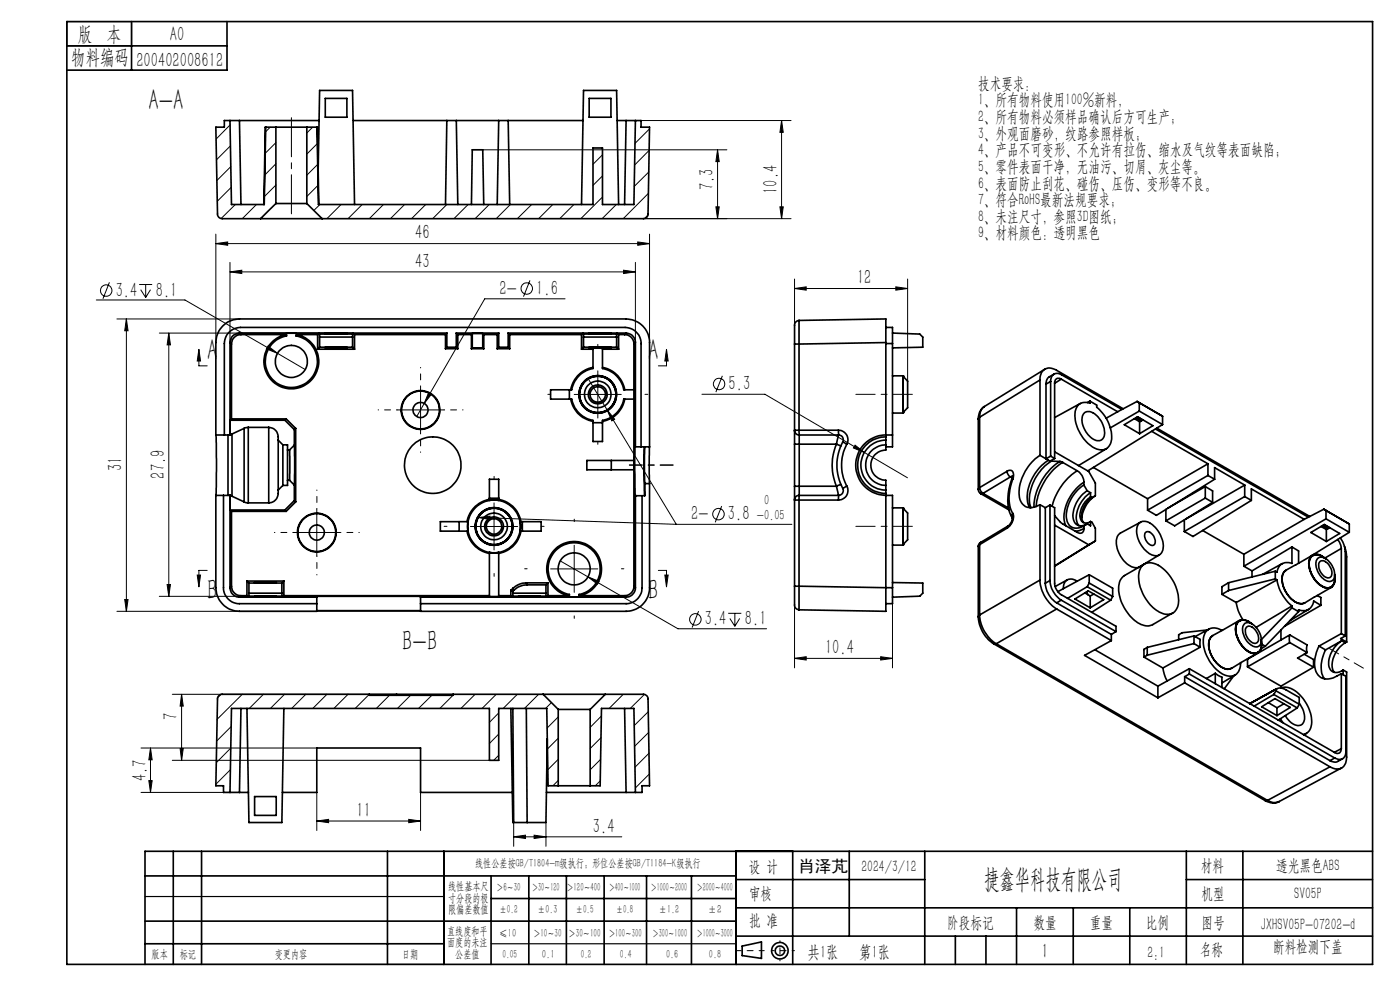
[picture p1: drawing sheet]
<svg xmlns="http://www.w3.org/2000/svg" width="297mm" height="210mm" viewBox="0 0 297 210" stroke-linecap="round" stroke-linejoin="round" font-family="sans-serif">
<g fill="none" stroke="#000" stroke-width=".21">
<path d="M48.8 26.5l-2.9 3M48.9 30.9l-3 3M49 35.3l-3 3M49 39.7l-2.9 3M57.3 27l-1 1M58.5 30.3l-2.2 2.2M58.5 34.7l-2.3 2.4M58.5 39.3l-2.4 2.4M66.3 27l-1.2 1.2M67.3 30.5l-2.2 2.2M67.4 34.9l-2.3 2.3M67.5 39.3l-2.4 2.4"/>
<path d="M102.4 31.8h51.8M127.8 32.8l-2 2M127.8 37.3l-2 2M132.8 25.6h35M135 25.6l-.2 .3M137.7 36.5l-3.2 3M137.7 31.9l-3 3.1M137.8 27.3l-3.1 3.1M152.2 31.8v14.6M152.2 31.8l.4 2.5h-.7zM165.8 25.6v20.8M165.8 25.6l.4 2.5h-.7z"/>
<path d="M23.2 59.9l-1.4 3.5M45.8 51.7l2.5-.4v.7zM45.8 49.7v23M45.8 51.7h92M48.8 57.7l2.5-.4v.7zM48.8 55.7v17M48.8 57.7h86M49.9 43.4l-3 2.9M54.4 43.4l-3 3M67.9 43.4l-1.3 1.3M72.4 43.4l-3 3M76.8 43.4l-3 3"/>
<path d="M81.4 43.4l-3 3M85.8 43.4l-3 3M90.3 43.4l-3 3M94.8 43.4l-3 3M99.3 43.4l-3 3M103.8 43.4l-3 3M108.3 43.4l-3 3M112.4 59.5l-1.3 3.4M112.8 43.4l-3.1 3M117.3 43.4l-3 3M121.7 43.4l-3 3M127.8 41.8l-4.6 4.6"/>
<path d="M130.7 43.4l-3 3M132.3 57.3l2.5 .4-2.5 .3zM134.8 55.7v17M135.3 51.3l2.5 .4-2.5 .3zM136.5 46.4h31.3M137.4 45.6l-.7 .7M137.5 41l-5.3 5.4M137.8 49.7v23M151.9 43.9h.7l-.4 2.5zM165.5 43.9h.7l-.4 2.5zM168.6 59.2v13.8M192.5 59.2v21.6"/>
<path d="M20.4 63.6h18.8l19.7 11.4M24.8 67.7h26M26.8 67.7l.4 2.5h-.7zM26.8 67.7v62M29.5 60.4h2.8M29.8 61.4l1.1 1.7M30.9 60.4v2.7M31.9 61.4l-1 1.7M33.8 70.7h41.1M35.8 70.7l.4 2.5h-.7zM35.8 70.7v55.8M42.2 74.1l.3 2.5h-.7z"/>
<path d="M42.2 74.1v3.5h1.8M56.9 73.4l2 1.6-2.4-1zM58.9 75l5.8 3.4M119.9 63.4h-17.1l-12.8 22.2M126.8 78.7v10M141.4 74.1l.3 2.5h-.7zM141.4 74.1v3.5h-1.7M153.2 79.7l-1.3 3.5M168.6 61.2l2.4-.4v.8zM168.6 61.2h23.9M190 60.8l2.5 .4-2.5 .4zM84.2 87h10"/>
<path d="M89.2 82v10M90 85.6l-1.6 2.8M90.9 83.2l.6 .4-1.5 2zM121.8 83.7h10M124.8 80.4l4 6.6M128.8 87l1.6 1.9-.6 .4zM128.8 87l14.7 24.2M148.9 83.6h13.4l21.1 12.4M181.4 94.4l2 1.6-2.4-1zM183.4 96l9.1 5.3M62.2 113h10M67.2 108v10"/>
<path d="M99.8 111.7h10M101.5 109.8l2.5-.3v.7zM101.5 109.8l42 1.4M104.8 106.7v10M118.9 119l5.8 3.4M121.8 115.7v10M143.5 111.2h24.5M153.1 107.3l-1.4 3.5M24.8 129.7h64.4M26.5 127.2h.7l-.4 2.5zM33.8 126.5h33.4M35.5 124h.7l-.4 2.5z"/>
<path d="M41.8 122h.7l-.3 2.5zM44 121h-1.8v3.5M116.8 120.7h10M124.7 122.4l2.4 .9-.3 .6zM124.7 122.4l19.1 11h18.8M139.7 121h1.7v3.5M141 122h.7l-.3 2.5zM148.2 129.6l-1.4 3.5M154.5 130.1h2.8M154.8 131.2l1.1 1.6M155.9 130.1v2.7M156.9 131.2l-1 1.6"/>
<path d="M168.6 139.7l2.4-.4v.7zM168.6 128.3v13.4M168.6 139.7h20.7M186.8 139.3l2.5 .4-2.5 .3zM189.3 128v13.7M29.9 158.7h37.3M31.9 158.7l.4 2.5h-.7zM31.9 158.7v9.4M36.5 147.3h47.6M38.2 158.8h.7l-.4 2.5zM38.5 147.3v14M38.5 147.3l.4 2.5h-.7z"/>
<path d="M46.9 147.3l-.8 .7M49 158.7l-3.1 3.1M49 154.1l-3 3.1M51.4 147.3l-5.4 5.3M55.9 147.3l-3 3M60.4 147.3l-3 3M64.9 147.3l-3 3M69.4 147.3l-3 3M73.8 147.3l-3 3M78.4 147.3l-3 3M82.6 147.5l-2.8 2.8M87.1 147.5l-2.8 2.8"/>
<path d="M91.6 147.5l-2.8 2.8M96.1 147.5l-2.8 2.8M96.3 147.3l-.2 .1M100.8 147.3l-3 3M105.3 147.3l-3 3M105.8 151.2l-2 2M105.8 155.7l-2 2M109.7 147.3l-2.9 3M114.3 147.3l-3 3M117 149l-1.3 1.3M118.4 152.1l-2.3 2.3M118.4 156.6l-2.2 2.2"/>
<path d="M127.5 156.5l-2.3 2.3M127.6 151.9l-2.4 2.4M132.2 147.3l-3 3M136.7 147.3l-3 3M137.5 150.9l-3 3M137.6 155.4l-3 2.9M137.7 159.8l-3 2.9M29.9 168.1h20.9M31.6 165.6h.7l-.4 2.5zM36.5 161.3h67.3M48.8 167.8l-.3 .3M48.9 163.3l-3.1 3"/>
<path d="M67.2 174.2l2.5-.4v.7zM67.2 168.1v8.1M67.2 174.2h22M86.7 173.8l2.5 .4-2.5 .3zM89.2 168.1v8.1M105.8 160.2l-1.1 1.1M109 177.5l2.5-.3v.7zM109 174.5v5M109 177.5h22.9M113.3 177.2l2.5 .3-2.5 .4zM115.8 174.5v5M118.4 161.1l-2.2 2.2"/>
<path d="M118.4 165.6l-1.1 1.1M127.4 165.6l-1.1 1.1M127.4 161.1l-2.2 2.2M137.8 164.2l-3 2.9"/>
<circle cx="22.5" cy="61.6" r="1.21"/>
<circle cx="111.7" cy="61.2" r="1.22"/>
<circle cx="152.6" cy="81.4" r="1.22"/>
<circle cx="152.4" cy="109.1" r="1.21"/>
<circle cx="147.5" cy="131.4" r="1.21"/>
</g>
<g fill="none" stroke="#000" stroke-width=".35">
<path d="M14.2 4.6h277v200h-277zM14.2 9.7h34M27.9 4.6v10.3M48.2 4.6v10.3h-34M48.8 25.6h-1.2v1.4h-1.8l.3 18.4a.96 .96 0 0 0 1 1h8.2M48.8 25.6h2M48.8 25.6l.3 17.8h7l.3-16.4M50.8 25.6h16.9M50.8 25.6l.3 17.8M56.4 27l-.4 16.4M56.4 27h2.1M58.5 27h6.6"/>
<path d="M58.5 27v16.2M65.1 27h2.1M65.1 27v16.2M67.2 27l.4 16.4M67.5 36.7l.3-17.5h7l.4 24.2M69 20.9h4.6v4h-4.6zM74.9 25.6h48.8M94.8 25.6l-.3 17.8M96.8 25.6l.3 17.8M105.8 25.6l-.3 17.8M107.8 25.6l.3 17.8M125 20.9h4.6v4h-4.6z"/>
<path d="M130.9 25.6h1.9M132.8 25.6h2M132.8 25.6l-.3 17.8M134.8 25.6h1.2v1.4h1.8l-.3 18.4a.96 .96 0 0 1-1 1h-68.2M134.8 25.6l-.3 17.8h-6.7v-12h-2v12h-58.2l-.4-16.4M55.3 46.4h13M58.5 43.2l-3.2 3.2M58.5 43.2h6.6M65.1 43.2l3.2 3.2M100 43.4l.2-11.6h2.2l.2 11.6M123.4 43.4l.4-24.2h7l.4 24.2M48.8 72.7v19.6"/>
<path d="M48.8 72.7l.3 .3M49.1 73v15.9M50.8 70.7a2.03 2.03 0 0 0-2 2M50.8 70.7h44M50.8 70.7l.3 .3M51.1 71a2.03 2.03 0 0 0-2 2M51.1 71h9.4M60.5 71a5.8 5.8 0 0 0-3.5 8.9 5.8 5.8 0 0 0 9.6 0 5.8 5.8 0 0 0-3.5-8.9M60.5 71l.3 .3M60.5 71h.1M60.8 71.3a5.5 5.5 0 0 0-3.6 8.4 5.5 5.5 0 0 0 9.2 0 5.5 5.5 0 0 0-3.6-8.4M60.8 70.7h2"/>
<path d="M60.8 70.7l-.3 .3M60.8 70.7v.6M62.8 70.7l.3 .3M62.8 70.7v.6M63.1 71l-.3 .3M63.1 71h4.3M63.1 71h.1M67.4 74.1h7.8M67.4 71v3.1M67.8 70.9h7M67.8 71.5h7M67.8 70.9v2.8"/>
<path d="M67.8 73.7h7M67.8 73.7l-.4 .4M67.8 70.9l-.1-.2-.3 .3M69 73.7h4.6M69 70.8v-.1h4.6v.1M74.8 73.7l.4 .4M74.8 71.5v2.2M74.8 70.9v.6M74.8 70.9l.1-.2 .3 .3M75.2 71v3.1M75.2 71h19.3M94.5 71v3"/>
<path d="M94.5 74h2.6M94.8 73.7h2M94.8 70.7l-.3 .3M94.8 70.7v3M94.8 73.7l-.3 .3M96.8 70.7h9M96.8 70.7l.3 .3M96.8 73.7l.3 .3M96.8 70.7v3M97.1 71h2.9M97.1 71v3M100 74h2.6"/>
<path d="M100 71v3M100.2 73.8h2.2M100.2 70.8h2.2M100.2 70.8l-.2 .2M100.2 70.8v3M100.2 73.8l-.2 .2M102.4 70.8l.2 .2M102.4 70.8v3M102.4 73.8l.2 .2M102.6 71h2.9M102.6 71v3M105.5 74h2.6"/>
<path d="M105.5 71v3M105.8 73.7h2M105.8 70.7l-.3 .3M105.8 73.7l-.3 .3M105.8 70.7v3M107.8 70.7h25M107.8 70.7l.3 .3M107.8 73.7l.3 .3M107.8 70.7v3M108.1 71h15.3M108.1 71v3M123.4 71v3.1"/>
<path d="M123.4 74.1h2.4M123.8 70.9h7M123.8 71.5h7M123.8 70.9v2.8M123.8 73.7l-.4 .4M123.8 70.9l-.1-.2-.3 .3M123.8 73.7h7M125 70.8v-.1h4.6v.1M125 73.7h4.6M125.8 78a5.8 5.8 0 0 0-4.7 4.7M127.8 78a5.8 5.8 0 0 1 4.7 4.7M127.8 74.1h3.4"/>
<path d="M130.8 70.9v2.8M130.8 70.9l.1-.2 .3 .3M130.8 73.7l.4 .4M131.2 71v3.1M131.2 71h1.3M132.5 71a1.98 1.98 0 0 1 2 2M132.8 70.7a1.98 1.98 0 0 1 2 2M132.8 70.7l-.3 .3M134.5 73v51.3M134.8 72.7v22.1M134.8 72.7l-.3 .3M168.6 73h.9"/>
<path d="M168.6 73v18.3M169.5 68l18.4-.3v5M169.5 68v5M169.5 68a1.26 1.26 0 0 0-.9 1.7v3.3M169.5 73v18.3M187.9 69.5h1.4v3.4M187.9 72.7l-18.4 .3M187.9 72.7v19.6M187.9 72.9h1.4M189.3 79.7h2.3v7.9h-2.3M189.3 72.9v21.9h-1.4M189.3 70.7l5.8 .2 .7 .6v2.2l-6.5 .1"/>
<path d="M191.6 79.8h.1M191.6 79.8v7.7M191.6 79.8l.9 1v5.7l-.9 1M221.6 78.3l-12.8 7.9M223.6 79.4l-1.4 .8-.3 1.3M45.8 92.3l.1 5.2-.1 7.6M45.8 92.3v-19.6a5.1 5.1 0 0 1 5-5h82a5 5 0 0 1 5 5v22.1M47.6 92.3v-19.4a3.5 3.5 0 0 1 3.4-3.4h81.6a3.4 3.4 0 0 1 3.4 3.4v21.9M48.4 92.3v12.8M48.8 89.1v3.2h-3M48.8 89.1h11.6M49.1 88.9l-.3 .2"/>
<path d="M49.1 88.9h11.6M49.2 92.1l-.4 .1M49.2 92.1v13.2M51.8 90.9v15.6M51.8 90.9l-2.6 1.2M52.7 90.7l-.9 .2M52.7 90.7v16M52.7 90.7h4.3M57 90.7a2.17 2.17 0 0 1 2 2.7M57 90.7v16M59 93.4v10.6M59 93.4l1 1"/>
<path d="M60 94.4v8.6M60 94.4h1v1.1M60.4 89.1l2 2M60.7 88.9l-.3 .2M60.7 88.9l2 2M61 95.5v6.4M61 95.5h.4M61.4 95.5v6.4M62.4 94.4v8.5M62.4 91.1v3.3M62.4 94.4l-1 1.1M62.7 90.9l-.3 .2"/>
<path d="M62.7 90.9v15.6M120.8 82.7v2M121.1 84.7a5.7 5.7 0 0 0 4.7 4.7M125.8 89.7h2M129.7 97.7v2M132.5 84.7a5.7 5.7 0 0 1-4.7 4.7M134.5 97.7h-10v2h10M134.5 82.7h-2.2a5.6 5.6 0 0 0-4.5-4.5v-4.3h-2v4.3a5.6 5.6 0 0 0-4.5 4.5h-4.5v2h4.5a5.6 5.6 0 0 0 4.5 4.5v4.5h2v-4.5a5.6 5.6 0 0 0 4.5-4.5h2.2M136.7 94.8l.1 10.4M136.8 94.8v7.8M137.8 94.8h-3.1l.1 10.4M137.8 94.8v7.8"/>
<path d="M168.6 91.3h.9M168.6 91.3a1.02 1.02 0 0 0 .9 1M168.6 94.2h.9M168.6 91.3v2.9M168.6 94.2v8.9M169.5 91.3v1M169.5 91.3h8.4M169.5 92.3v1.9M169.5 92.3h8.4M169.5 94.2h7.9M169.5 94.2v8.9M177.4 94.2l1 .4"/>
<path d="M177.4 94.2a11.3 11.3 0 0 0 0 8.9M177.9 91.3a2.01 2.01 0 0 1 1.7 2.9M177.9 91.3v1M177.9 92.3a.97 .97 0 0 1 .9 1.4M177.9 92.3l-.5 1.9M178.8 93.7l.8 .5M178.8 93.7a10.5 10.5 0 0 0 0 9.9M179.6 94.2a9.5 9.5 0 0 0 0 8.9M187.9 92.3a6.4 6.4 0 0 0-6.4 6.4 6.4 6.4 0 0 0 6.4 6.4M187.9 92.7a6 6 0 0 0-5.9 6 6 6 0 0 0 5.9 6M187.9 92.3v.4M187.9 93.4a5.3 5.3 0 0 0-5.3 5.3 5.3 5.3 0 0 0 5.3 5.3"/>
<path d="M187.9 94.4a4.3 4.3 0 0 0-4.2 4.3 4.3 4.3 0 0 0 4.2 4.3M187.9 92.7v2.8a3.2 3.2 0 0 0-3.2 3.2 3.2 3.2 0 0 0 3.2 3.2v2.8M187.9 92.3h1.4M191.6 87.5h.1M207.5 88.9v14.9M207.8 88.5l-.3 .4M207.8 88.5v14.9M208.8 86.2a3 3 0 0 0-1.3 2.7M208.8 86.2a2.44 2.44 0 0 0-1 2.3M213.6 100a.85 .85 0 0 1 1.1-.1 .85 .85 0 0 1 .3 1l-.2 .7M213.6 100l.1 .5 .6 .7M213.6 100l-5.8 3.4"/>
<path d="M220.6 96.6a9.8 9.8 0 0 0-4.3 9.2 2.49 2.49 0 0 0 4 1.4l.3-.1M220.6 80.6a2.15 2.15 0 0 1 1.1-2.3 2.15 2.15 0 0 1 2.5 .3l14.1 8.1M220.6 80.6v16M220.6 80.6l-12.8 7.9M220.6 96.6l1.3 .7M221.9 97.3l.5 .3M221.9 81.5v15.8M222.4 97.6a9.5 9.5 0 0 0-4.3 9.2l.4 .9M222.8 97.8h.2M222.9 80.9a1.46 1.46 0 0 1 .7-1.5 1.46 1.46 0 0 1 1.7 .1l12.7 7.3M222.9 96.8l.8 .5M222.9 80.9v15.9"/>
<path d="M222.9 96.8l-1 .5M222.9 80.9l-1 .6M223 97.8a9.9 9.9 0 0 0-4.6 9.1l.3 .8M223 97.8l1.9 .1M223.7 95.8l7.3 4.2 1.4 2.5v2.7l-.7 .4M223.7 97.3l-1 .5-.3-.2M224.9 97.9l.6 .2M224.9 97.9a12.3 12.3 0 0 0-5.6 9.7M225.1 80.4a.86 .86 0 0 0-1-.1 .86 .86 0 0 0-.4 .9v16.1M225.1 80.4l12 6.9M225.1 80.4l-1.4 .9M225.5 98.1a12.7 12.7 0 0 0-5.7 9.3"/>
<path d="M225.5 98.1l3 1.8M228.5 99.9a2.88 2.88 0 0 1 1.4 2.4M228.5 99.9a12.9 12.9 0 0 0-5.3 7.5M228.8 85.9a2.27 2.27 0 0 1 2.4-.4v-.4l1.5 .8v.5a8 8 0 0 1 3 7.4 2.26 2.26 0 0 1-3.6 1.2 8.5 8.5 0 0 1-4-7.8zM229.2 85.6l-5.5 3M230.1 87.5a2.26 2.26 0 0 1 2.8 .9 4.1 4.1 0 0 1 1.1 4.7 1.81 1.81 0 0 1-2.7-.4 4.4 4.4 0 0 1-1.5-4.9zM231.2 85.1l-.5 .3M232 99.2l11.5 6.6M234.7 95.2l-5.9 3.6M237.1 87.3l-2.4 1.4M240.7 88.8l1.1 .7M241 88.6l1.1 .7"/>
<path d="M241.2 85.2l-4.1 2.1M241.2 85.2l.5 .2M241.2 85.2l5.4 3.1M241.3 88.4l1.1 .7M241.3 88.4l3.3 1.9-2.8 1.7M241.3 88.4l-2.8 1.7 3.3 1.9M241.7 87.2l-6.2 3.6M241.7 85.4v1.8M241.7 87.2l4.9 2.9M241.7 85.4l4.9 2.9M241.8 89.5v2.5M242.5 89.1l-.7 .4"/>
<path d="M244.3 91.5l12 6.9M245.1 91l32.5 18.7M245.4 90.8l32.5 18.8M246.6 90.1l-15.8 9.8M246.6 88.3v1.8M256.3 98.4v2.5M256.3 98.4l-12.8 7.4M45.8 105.1h3v3.1M47.4 105.1v19.6a3.4 3.4 0 0 0 3.4 3.3h16.4M48.8 105.1v19.6M48.8 105.1l.4 .2M48.8 108.2l.3 .3"/>
<path d="M48.8 108.2h11.6M49.1 108.5v15.8M49.1 108.5h11.6M49.2 105.3l2.6 1.2M51.8 106.5l.9 .2M52.7 106.7h4.3M59 104a2.17 2.17 0 0 1-2 2.7M60 103l-1 1M60.4 108.2l.3 .3M61 101.9v1.1h-1M61 101.9h.4M61.4 101.9l1 1"/>
<path d="M62.4 106.2l.3 .3M62.4 102.9v3.3M62.4 106.2l-2 2M62.7 106.5l-2 2M93.4 110.7h5.9v2h-5.9zM97.4 110.7v2M99.1 112.7a5.8 5.8 0 0 0 4.7 4.7M103.8 117.2h2v9.3h-2zM103.8 105.9a5.7 5.7 0 0 0-4.7 4.8M103.8 101.7h2v4.4h-2zM103.8 105.7h2M105.8 105.9a5.7 5.7 0 0 1 4.7 4.8"/>
<path d="M110.3 110.7h4.5v2h-4.5zM110.5 112.7a5.8 5.8 0 0 1-4.7 4.7M110.8 110.7v2M134.8 105.2h.1M134.8 105.2v19.5M134.8 105.2h2M136.2 105.2v19.5a3.4 3.4 0 0 1-3.4 3.3h-43.6M136.8 102.6h.1M136.8 102.6v2.6M136.8 102.6h1M137.8 102.6v22.1a5 5 0 0 1-5 5h-43.6v-3.2h-22v3.2h-16.4a5.1 5.1 0 0 1-5-5v-19.6M168.6 106.1h.9"/>
<path d="M168.6 103.1h.9M168.6 103.1v3M168.6 106.1v18.2M169.5 106.1v18.2M169.5 106.1h8.4M169.5 105.1v1M169.5 105.1a.96 .96 0 0 0-.9 1M169.5 103.1v2M169.5 105.1h8.4M169.5 103.1h7.9M177.4 103.1l.5 2M177.9 105.1v1"/>
<path d="M178.4 102.8l-1 .3M178.8 103.6a1.04 1.04 0 0 1-.9 1.5M179.6 103.1a2 2 0 0 1-1.7 3M179.6 103.1l-.8 .5M187.9 104.7v.4M187.9 105.1h1.4v19.6M187.9 105.1v19.6M189.3 107.7h2.3v7.9h-2.3M191.6 115.5h.1M191.6 107.8h.1M191.6 107.8v7.7M191.6 107.8l.9 1v5.7l-.9 1"/>
<path d="M207.5 103.8l.2 .5 .3 .4M207.5 115.9v14.9M207.8 103.4a1.6 1.6 0 0 0 .7 1.3M207.8 115.5l-.3 .4M207.8 103.4l-.3 .4M207.8 115.5v14.9M208 115.1l-.4 .4-.1 .4M208 115.1l-.2 .4M208 104.7l6 3.5M208.5 104.7h-.5M208.5 104.7l5.5 3.1M213.6 112l-5.8 3.5"/>
<path d="M213.9 111.6l-.3 .4M213.9 111.6l-5.9 3.5M214.3 101.2l-5.8 3.5M214.3 101.2l.4 .2M214.6 101.7a9.5 9.5 0 0 0 .1 8.1M214.7 109.8a2.1 2.1 0 0 1-.8 1.8M214.7 101l-.1 .7M214.7 101.1l-.4 .1M214.8 108.9a2.69 2.69 0 0 1-1.2 3.1M214.8 101.6a8.9 8.9 0 0 0 0 7.3M214.8 108.9l-.2 .5 .1 .4M214.8 101.6l-.2 .1"/>
<path d="M220.6 107.1l1.2 .6M220.6 107.1v15.9M221.8 107.7v16M222.7 107.1l1 .6v16a3.1 3.1 0 0 0 1.4 2.4l11.6 6.7v1.2M222.7 107.1v16M222.7 107.1l-.9 .6M223.7 109.4l1.4 1.5 3.4 2a.85 .85 0 0 0 1 .1 .85 .85 0 0 0 .4-.9M223.7 111.4l7.3 4.2M229.9 102.9a7.9 7.9 0 0 0-3.6 7.3 2.19 2.19 0 0 0 3.6 1.3M229.9 102.3a9 9 0 0 0-4.1 8.3l.3 .9M229.9 112.1l-.9 .5-.9 .1M229.9 102.3v.6"/>
<path d="M229.9 111.5v.6M229.9 102.9l.7 1.2M230.6 104.1a6.3 6.3 0 0 0-2.8 6.3 1.74 1.74 0 0 0 2.8 .7M230.6 111.1l-.7 .4M230.6 104.1l.8 .4M231 115.6l-7.3 4.4M231.4 104.5a6.2 6.2 0 0 0-2.9 6.3l.4 .7M231.4 105.4a4.5 4.5 0 0 0-2.1 4.8 1.29 1.29 0 0 0 2.1 .4M231.4 104.5v.9M231.4 110.6v.9l-.8-.4M231.4 110.6l.3 .2 .7 1.3v2.7M231.4 105.4l.3 .2"/>
<path d="M231.7 105.6a4.7 4.7 0 0 0-2.1 4.8l.3 .4M232.3 105.2a6.5 6.5 0 0 0-2.8 4.7M232.4 114.8l-1.4 .8M232.4 114.8l-8.7 5.3M241.6 111a2.13 2.13 0 0 1 2.9 .3 6.1 6.1 0 0 1 2.2 5.4 1.63 1.63 0 0 1-2.6 .9 5.6 5.6 0 0 1-2.7-6.2zM242 110.8l-4.3 2.3a2.97 2.97 0 0 0-.6 3.6 5.3 5.3 0 0 0 3.8 3.7l.9-.2 4.2-2.5M242.8 119.7l-4.3 2.4a3.6 3.6 0 0 0-1 4.1 9.1 9.1 0 0 0 4.9 6.4 2.35 2.35 0 0 0 2.1-.1l4.3-2.5M243.1 112.9a1.56 1.56 0 0 1 1.9 1.5 .81 .81 0 0 1-.1 1.2 .81 .81 0 0 1-1.2-.3 1.98 1.98 0 0 1-.6-2.4zM243.5 105.8v2.4M247.3 108v2.5M251.2 110.3v2.4M255.1 112.5l8.8 5.1"/>
<path d="M255.7 103.2l1.5 .9v2.5M255.7 103.2l-8 4.6M255.7 103.2v2.4M255.7 105.6l-8.4 4.9M255.7 105.6l1.5 1M256.3 100.9l1.4 .8M256.3 100.9l-12.8 7.3M257.2 106.6l-8 4.9-1.9-1M257.7 101.7l-12.4 7.6-1.8-1.1M257.7 101.7v-2.5l6.4 3.7M263.9 117.6v2.5M264.1 105.3l1.4 .8"/>
<path d="M264.1 102.9v2.4M264.1 102.9l-12.5 7.2M264.1 105.3l-12.9 7.4M265.5 106.1l-12.4 7.7-1.9-1.1M265.5 106.1v-2.4l11.2 6.5M272 119.5l-4.1 2.3M274.1 116v3.5a2.2 2.2 0 0 0-3.2 1.9l-.4-.2M274.1 116l1.4 .9v2.6M274.1 116l-8.5 5.1M276.7 110.2l-12.8 7.4M278.1 113l2.9-1.7 3.2 1.9-2.8 1.7zM278.5 117.7l-5.7 3.3a3.1 3.1 0 0 0-.4 3.8 5 5 0 0 0 3.6 3.3l.6-.1 5.8-3.4"/>
<path d="M278.5 117.8h.1M279.5 118.5a1.8 1.8 0 0 1 2.5 .7 3.2 3.2 0 0 1 .8 3.9 1.68 1.68 0 0 1-2.3-.6 3.7 3.7 0 0 1-1.1-3.9zM280 119.2a1.45 1.45 0 0 1 2 .8 1.76 1.76 0 0 1 .1 2.5 2.2 2.2 0 0 1-2.3-2.1v-.7zM280.2 111.7l1.2 .6M280.5 118a1.73 1.73 0 0 0-2.2 0 1.73 1.73 0 0 0-.6 2 5.3 5.3 0 0 0 3.9 4.7 1.65 1.65 0 0 0 1.6-1.9M280.6 111.5l1.1 .6M280.8 108l-4.1 2.2M280.8 108l.5 .3M280.8 108l5.4 3.2M280.9 111.3l1.1 .7M281.1 118.5a2.13 2.13 0 0 0-3-.5 4.4 4.4 0 0 0 .8 5 3.1 3.1 0 0 0 3.5 1.6 2.45 2.45 0 0 0 .7-2.7M281.2 118.5l-.7-.4a1.72 1.72 0 0 0-2.1-.2 1.72 1.72 0 0 0-.7 1.9 5.5 5.5 0 0 0 3.8 4.9 1.66 1.66 0 0 0 1.7-2.1l-.1-.8"/>
<path d="M281.3 110.1l4.9 2.8M281.3 110.1l-17.4 10M281.3 108.3v1.8M281.3 108.3l4.9 2.9M281.4 112.3v2.6M282.1 111.9l-.7 .4M283.8 114.4l.4 .7 .4 1.2M284.3 114.1a5.5 5.5 0 0 1 1.1 2.9v17.9M284.6 116.3v18.1M284.6 116.3l-3.5 2.1M285.2 115.9l.5 2.2v18.1M286.2 112.9l-8.2 5.1"/>
<path d="M286.2 111.2v1.7M48.8 124.7a2.03 2.03 0 0 0 2 2M49.1 124.3a2.03 2.03 0 0 0 2 2.1M49.1 124.3l-.3 .4M50.8 126.7h16.4M51.1 126.4h1.3M51.1 126.4l-.3 .3M52.4 126.4l.3 .3 .1-.2M52.4 123.3v3.1M52.4 123.3l.4 .4M52.4 123.3h7.8M52.8 123.7v2.8"/>
<path d="M52.8 126.5h7M52.8 125.8h7M52.8 123.7h7M54 123.6h4.6zM54 126.6v-.1h4.6v.1M59.8 125.8v.7M59.8 123.7v2.1M60.2 123.3l-.4 .4M60.2 123.3v3.1M60.2 126.4l-.3 .3-.1-.2M60.2 126.4h43.6M67.2 129.5h22"/>
<path d="M89.2 126.7h43.6M105.8 126.4h2.6M108.4 126.4l.3 .3 .1-.2M108.4 125.2v1.2M108.4 125.2l.4 .2M108.8 124.8l.2 .4M108.8 126.5h7M108.8 125.8h7M108.8 125.4v1.1M108.8 124.8l-.4 .4M109 125.2l-.2 .2M110 126.6v-.1h4.6v.1"/>
<path d="M111.7 123.6a4.2 4.2 0 0 0-2.9 1.2M111.7 123.6l.1 .5M111.7 123.6h4.5M111.8 124.1a4.2 4.2 0 0 0-2.8 1.1M111.8 124.1h4M115.8 124.1v2.4M116.2 123.6l-.4 .5M116.2 123.6v2.8M116.2 126.4l-.3 .3-.1-.2M116.2 126.4h4.3M120.5 126.3a5.8 5.8 0 0 1-3.5-8.9 5.8 5.8 0 0 1 9.6 0 5.8 5.8 0 0 1-3.5 8.9M120.5 126.3v.1"/>
<path d="M120.8 126.1a5.5 5.5 0 0 1-3.6-8.5 5.5 5.5 0 0 1 9.2 0 5.5 5.5 0 0 1-3.6 8.5M120.8 126.1l-.3 .2M120.8 126.1v.5l-.3-.2M122.8 126.1l.3 .2M122.8 126.1v.5l.3-.2M123.1 126.4h9.4M123.1 126.3v.1M132.5 126.4l.3 .3M134.5 124.3a1.97 1.97 0 0 1-2 2.1M134.5 124.3l.3 .4M134.8 124.7a2.04 2.04 0 0 1-2 2M168.6 124.3h.9"/>
<path d="M168.6 124.3v3.7a1.08 1.08 0 0 0 .9 1.4M169.5 124.3v5.1M169.5 124.3l18.4 .4M187.9 124.7v5l-18.4-.3M187.9 124.7h1.4M189.3 124.7v3.3h-1.4M189.3 123.6l6.5 .1v2.1l-.7 .7-5.8 .2M207.5 130.8a7.2 7.2 0 0 0 3.4 5.8M207.8 130.4a7.6 7.6 0 0 0 3.5 6.2M207.8 130.4l-.3 .4M210.9 136.6l57.5 33.2M211.3 136.6h-.4"/>
<path d="M211.3 136.6l57.6 33.2M220.6 123a7.8 7.8 0 0 0 3.6 6.2M220.6 123l-12.8 7.4M221.8 123.7a5.4 5.4 0 0 0 2.4 4.2M222.7 123.1a5.4 5.4 0 0 0 2.4 4.2M222.7 123.1l-.9 .6M224.2 127.9l11.6 6.7M224.2 129.2l11.6 6.7M224.2 129.2l-12.9 7.4M225.1 127.3l11.6 6.7M225.1 127.3l-.9 .6M226.4 123l-2.6 1.4"/>
<path d="M228 127.1l2.9-1.8 3.2 1.9-2.8 1.7zM228.5 123.3a1.72 1.72 0 0 0-2.9 .9v.7M230.2 125.8l1.1 .6M230.5 125.5l.3 .7M230.6 124.5l-4.1 2.4M230.6 124.5l5 2.8M231.1 121.9l-6.7 3.6M231.1 121.9v1.8M231.1 123.7l-.5 .8M231.1 123.7l4.9 2.8M231.1 121.9l4.9 2.9v1.7M231.3 126.4v2.5"/>
<path d="M232.1 126l-.8 .4M232.3 137.8l13.3 7.7M235.6 127.3l-4 2.6M235.8 134.6v1.3M235.8 135.9l-5.7 3.1 15.5 9M236 126.5l-.4 .8M236.7 134l-.9 .6M242.3 120a3 3 0 0 1 4.2 .4 8.9 8.9 0 0 1 3.4 8.1 2.46 2.46 0 0 1-3.9 1.3 8.8 8.8 0 0 1-4.3-8.7zM242.7 139.4l4 2.3M243.4 137.3l-.7 .5v1.6M243.4 137.3v1.7M243.4 139l-.7 .4"/>
<path d="M253.3 134.9l1.3 .7v1.7M253.3 134.9l-9.9 2.4M253.3 134.9v1.6M253.3 136.5l-9.9 2.5M253.3 136.5l1.3 .8M254.6 137.3l-7.9 4.4M256.2 133.6l-5.4 .6-.8 .4v1.1M256.5 133.4l-3 1.6M257.2 134.9a2.76 2.76 0 0 0-.6 3.2 5.3 5.3 0 0 0 3.7 3.8l.9-.2M259.2 133.7a2.42 2.42 0 0 0-2.8-.2 2.42 2.42 0 0 0-1.1 2.5 8.3 8.3 0 0 0 4.9 7.3 2.23 2.23 0 0 0 3-2.3v-.4M259.2 126.1l3.1 1.7M260.6 123.6l-1.4 .9v1.6"/>
<path d="M260.6 123.6v1.7M260.6 125.3l-1.4 .8M262.3 127.8a8.3 8.3 0 0 0 1.4 3.6M262.9 131.6l-5.7 3.2a3.1 3.1 0 0 0-.4 3.9 4.7 4.7 0 0 0 3.9 3.2l.6-.1 5.6-3.3M263 131.7h.1M263 131.7a2.42 2.42 0 0 0-.7 2.9 5.4 5.4 0 0 0 3.5 4l1-.2M263.9 120.1l1.7 1M264 132.4a1.82 1.82 0 0 1 2.5 .7 3.2 3.2 0 0 1 .7 3.8 1.84 1.84 0 0 1-2.5-.7 3.3 3.3 0 0 1-.7-3.8zM264.4 133.1a1.46 1.46 0 0 1 2.1 .8 1.76 1.76 0 0 1 .1 2.5 2.01 2.01 0 0 1-2.2-1.6 1.88 1.88 0 0 1 0-1.7zM265.6 132.3a2.04 2.04 0 0 0-3.2-.2 5.1 5.1 0 0 0 1.9 5.8 1.98 1.98 0 0 0 3 .1 3.1 3.1 0 0 0 .3-2.2M265.6 121.1v1.3M265.7 132.4l-.7-.4a1.72 1.72 0 0 0-2.1-.2 1.72 1.72 0 0 0-.8 1.9 5.7 5.7 0 0 0 3.6 4.8 1.65 1.65 0 0 0 1.9-2v-.8"/>
<path d="M266.8 138.4h.1M267.7 136.7l.7 .4M268.4 137.1l-.9 .5M270.5 122.8l.4 .2M270.5 121.2v1.6M270.5 121.2l-9.9 2.4M270.5 122.8l-9.9 2.5M270.9 123a9.4 9.4 0 0 0 3.2 5.5M270.9 123l-8.6 4.8M271.7 133.7v2M272.8 121a2.87 2.87 0 0 0-.5 3.5 4.7 4.7 0 0 0 4 3.5l.5-.2M273.6 134.7v1.6"/>
<path d="M273.6 134.7l3.7 2.1v1.6M273.6 134.7l-8.9 5.1v1.7M273.6 136.3l-8.9 5.2M273.6 136.3l3.7 2.1M274.1 128.5v.4M274.1 128.9l1.4 .8M274.1 128.5l-7.6 4.6M274.1 128.9l-6.5 6.8M275.5 129.7l-7.1 7.4M276.7 138.8l2 1.1v1.6M277.3 138.4l-2 1.2 3.4 1.9M277.6 129.2l-4 2.5"/>
<path d="M279.4 126.3l.8 .4v1.7M279.8 137a6.4 6.4 0 0 0-.3 6 2.86 2.86 0 0 0 4.1 .4l1-.5M279.8 137l1.4 .9M280.2 128.4l-1.5-.9a2.22 2.22 0 0 1-3.2 1.9v.3M280.2 128.4l-7.7 4.4M281.2 137.9a6.4 6.4 0 0 0-.4 5.9l.2 .2M282.4 124.5h.1M284.6 134.4l.8 .5M284.6 134.4l-4.8 2.6M284.7 135.9a5.4 5.4 0 0 0-2.6 5.9 1.76 1.76 0 0 0 2.8 .3M284.7 135.9l-3.5 2M284.7 135.9l.7 .4"/>
<path d="M285.4 136.3a5.5 5.5 0 0 0-2.6 5.9l.3 .4M285.4 134.9l-1 .6 1.3 .7M285.7 136.2l-.3 .1M51.1 150.3l-.3 17.8M52.4 150.3l.4 24.2h7l.4-24.2M78.4 147.3v.2h17.7v-.2M84.1 147.3v.2M108.4 150.3l.4 24.2h.2M108.8 150.3l.2 24.2M111.7 150.3l.1 24.2M115.2 147.3h-68.1a.96 .96 0 0 0-1 1l-.3 18.4h1.6v1.4h1.4M115.2 147.3h13.2"/>
<path d="M115.2 147.3l3.2 3.2M116.1 156.7l-.3 17.8h-4M118.4 150.5h6.8M118.4 150.5v16.2M125.2 150.5v16.2M128.4 147.3h8.1a.96 .96 0 0 1 1 1l.3 18.4h-1.6v1.4h-1.4M128.4 147.3l-3.2 3.2M132.5 150.3l.3 17.8M245.6 145.5v2.5M246.7 141.7l.3 1.3 .6 1.5M251.3 144.8l30.9 17.9M251.3 144.8l-5.7 3.2"/>
<path d="M251.3 143.5v1.3M251.3 143.5l30.9 17.9M252.3 141.8l30.8 17.8a.86 .86 0 0 0 1 .1 .86 .86 0 0 0 .5-.9M252.3 141.8v1.2M252.3 143l-1 .5M252.3 141.8l-6.7 3.7M252.3 143l30.8 17.8M257.8 142.8l1.4 .8v2.2M257.8 142.8l-1.9 1.1M257.8 142.8v2.2M261.8 143.3l-2.1 2.8M262.1 143.1l-2.9 1.8"/>
<path d="M264.7 141.5l7 4M267.7 149.9l2.8-1.7 3.2 1.9-2.8 1.7zM269.1 149l1.8 1.1M270.2 147.3l-4.1 2.5M270.2 147.3l5 2.9M270.7 146.5l-.5 .8M270.7 146.5l4.9 2.9M270.8 146.1a1.93 1.93 0 0 1 2 .2l2.8 1.6v1.5M270.8 146.1l-5.7 3.2M270.8 146.1l-.1 .1v.3M270.9 150.1v1.7M271.6 152.5l.6 .8"/>
<path d="M271.7 145.5v.4a4 4 0 0 1 4.4 1.9 7.2 7.2 0 0 1 1.9 6.8 1.97 1.97 0 0 1-1.5 1.2M272.4 149.3l-1.5 .8M275.2 150.2l-4 2.5M275.6 149.2a4.2 4.2 0 0 1 .9 4.1 1.61 1.61 0 0 1-2.5 0l-1.3-1.5M275.6 149.4l-.4 .8M277.1 155.6l-.5 .3M278.7 141.5l-7 4M284.6 142.9l.9 .6v15.9a1.48 1.48 0 0 1-.7 1.5 1.48 1.48 0 0 1-1.7-.1M284.6 142.9v15.9M284.6 158.8l-1.5 .8M284.9 142.1l.8 .4v18.1a2.15 2.15 0 0 1-2.1 2.5l-1.4-.4M284.9 142.1v1"/>
<path d="M48.8 168.1h2M50.8 168.1h1.9M54 169h4.6v4h-4.6zM59.9 168.1h7.3v-9.4h22v9.4h19.5M109 174.5h2.8M115.9 168.1h16.9M118.4 166.7h6.8M118.4 166.7h-2.1l-.3-16.4h-10.2v11h-2v-11h-54.7l-.3 17.8M125.2 166.7h2.1l.3-16.4h6.9l.3 17.8M132.8 168.1h2M268.4 169.8a3 3 0 0 0 3 .2M268.9 169.8h-.5"/>
<path d="M268.9 169.8a2.45 2.45 0 0 0 2.5 .2M282.2 162.7l-13.3 7.1M283.1 160.8l-.9 .6M284.6 162.9l-13.2 7.1M284.8 160.9a2.6 2.6 0 0 1-1.6 .8l-1-.3M30.8 195.4h125.4M30.8 185.8h125.4M36.8 180.6v24M42.8 180.6v24M82.2 180.6v24M94.2 180.6v24M104.2 185.8v18.8"/>
<path d="M104.2 190.6h52M112.2 185.8v18.8M120.2 185.8v18.8M128.2 185.8v18.8M137.2 185.8v18.8M146.7 185.8v18.8M156.2 180.6v24M156.2 186.6h40M156.2 198.6h135M156.2 192.6h135M168.2 180.6v24M180.2 180.6v18"/>
<path d="M196.2 180.6v24M202.7 198.6v6M209.2 198.6v6M215.7 192.6v12M227.7 192.6v12M239.7 192.6v12M251.7 186.6h39.5M251.7 180.6v24M263.7 180.6v24M291.2 180.6h-260.4v24M30.8 200.2h63.4M157.4 200.7l4.1-.9v3.5l-4.1-.6z"/>
<circle cx="61.8" cy="76.7" r="3.4"/>
<circle cx="89.2" cy="87" r="4"/>
<circle cx="89.2" cy="87" r="1.61"/>
<circle cx="89.2" cy="87" r="4.1"/>
<circle cx="91.8" cy="98.7" r="6"/>
<circle cx="126.8" cy="83.7" r="2.83"/>
<circle cx="126.8" cy="83.7" r="2.01"/>
<circle cx="126.8" cy="83.7" r="3.9"/>
<circle cx="126.8" cy="83.7" r="4"/>
<circle cx="126.8" cy="83.7" r="1.63"/>
<circle cx="67.2" cy="113" r="4"/>
<circle cx="67.2" cy="113" r="1.6"/>
<circle cx="67.2" cy="113" r="4.1"/>
<circle cx="104.8" cy="111.7" r="4"/>
<circle cx="104.8" cy="111.7" r="5.6"/>
<circle cx="104.8" cy="111.7" r="1.64"/>
<circle cx="104.8" cy="111.7" r="3.9"/>
<circle cx="104.8" cy="111.7" r="2"/>
<circle cx="104.8" cy="111.7" r="2.83"/>
<circle cx="121.8" cy="120.7" r="3.4"/>
<circle cx="165.5" cy="201.7" r="1.74"/>
<circle cx="165.5" cy="201.7" r="1"/>
</g>
<path d="M193.6 83.6h-12M193.6 111.6h-12" fill="none" stroke="#000" stroke-width=".21" stroke-dasharray="15.2 1.3 1.3 1.3" stroke-dashoffset="11.1"/>
<path d="M61.8 25v20.4" fill="none" stroke="#000" stroke-width=".21" stroke-dasharray="15.2 1.3 1.3 1.3" stroke-dashoffset="6.9"/>
<path d="M133.5 98.6h9.3" fill="none" stroke="#000" stroke-width=".21" stroke-dasharray="15.2 1.3 1.3 1.3" stroke-dashoffset="12.5"/>
<path d="M84.2 86.9h-4M89.2 81.9v-4M89.2 91.9v4.1M94.2 86.9h4M62.2 112.9h-4M67.2 107.9v-4M67.2 117.9v4.1M72.2 112.9h4" fill="none" stroke="#000" stroke-width=".21" stroke-dasharray="15.2 1.3 1.3 1.3" stroke-dashoffset="15.1"/>
<path d="M126.8 73.6v-.6M116.8 83.6h-.6M126.8 93.6v.7M136.8 83.6h.6M94.8 111.6h-.6M104.8 101.6v-.6M114.8 111.6h.6M121.8 110.6v-.5M104.8 121.6v.7M111.8 120.6h-.5M121.8 130.6v.6M131.8 120.6h.5" fill="none" stroke="#000" stroke-width=".21" stroke-dasharray="15.2 1.3 1.3 1.3"/>
<path d="M282 137.6l7.2 4.1" fill="none" stroke="#000" stroke-width=".21" stroke-dasharray="15.2 1.3 1.3 1.3" stroke-dashoffset="13"/>
<path d="M162.1 201.7h-6" fill="none" stroke="#000" stroke-width=".21" stroke-dasharray="15.2 1.3 1.3 1.3" stroke-dashoffset="14.1"/>
<path d="M168.5 201.7h-4.8" fill="none" stroke="#000" stroke-width=".21" stroke-dasharray="15.2 1.3 1.3 1.3" stroke-dashoffset="14.7"/>
<path d="M165.5 199.6v4.2" fill="none" stroke="#000" stroke-width=".21" stroke-dasharray="15.2 1.3 1.3 1.3" stroke-dashoffset="15"/>
<path d="M14.2 4.6h13.7v5.1h-13.7zM30.8 190.2h63.4M30.8 204.6h63.4M104.2 200.2h52" fill="none" stroke="#000" stroke-width=".25"/>
<g fill="#000">
<path d="M152.2 31.8l.4 2.5h-.7zM151.9 43.9h.7l-.4 2.5z"/>
<path d="M45.8 51.7l2.5-.4v.7zM135.3 51.3l2.5 .4-2.5 .3z"/>
<path d="M48.8 57.7l2.5-.4v.7zM132.3 57.3l2.5 .4-2.5 .3z"/>
<path d="M165.5 43.9h.7l-.4 2.5zM165.8 25.6l.4 2.5h-.7zM31.6 165.6h.7l-.4 2.5zM31.9 158.7l.4 2.5h-.7zM38.2 158.8h.7l-.4 2.5zM38.5 147.3l.4 2.5h-.7z"/>
<path d="M26.8 67.7l.4 2.5h-.7zM26.5 127.2h.7l-.4 2.5zM35.8 70.7l.4 2.5h-.7zM35.5 124h.7l-.4 2.5z"/>
<path d="M141.4 74.1l.3 2.5h-.7zM42.2 74.1l.3 2.5h-.7z"/>
<path d="M168.6 61.2l2.4-.4v.8zM190 60.8l2.5 .4-2.5 .4z"/>
<path d="M128.8 87l1 2.3 .6-.4zM101.5 109.8l2.5 .4v-.7zM124.7 122.4l2.1 1.5 .3-.6zM90.9 83.2l-.9 2.4 1.5-2zM56.9 73.4l-.4 .6 2.4 1zM181.4 94.4l-.4 .6 2.4 1z"/>
<path d="M141 122h.7l-.3 2.5zM41.8 122h.7l-.3 2.5z"/>
<path d="M186.8 139.3l2.5 .4-2.5 .3zM168.6 139.7l2.4-.4v.7zM113.3 177.2l2.5 .3-2.5 .4zM109 177.5l2.5-.3v.7z"/>
<path d="M67.2 174.2l2.5-.4v.7zM86.7 173.8l2.5 .4-2.5 .3z"/>
</g>
<g font-size="6.3">
<text x="31.5" y="23.2">A-A</text>
<text x="44" y="76.4">A</text>
<text x="137.5" y="76.4">A</text>
<text x="44" y="127.2">B</text>
<text x="137.5" y="127.2">B</text>
<text x="85.3" y="138">B-B</text>
</g>
<text font-size="5.6" x="208.8" y="188.3">捷鑫华科技有限公司</text>
<g font-size="4.4">
<text x="16.5" y="8.6">版 本</text>
<text x="36.1" y="8.6">A0</text>
<text x="15.1" y="13.7">物料编码</text>
<text x="28.9" y="14.2">200402008612</text>
<text x="151.4" y="40.3" transform="rotate(-90 151.4 40.3)">7.3</text>
<text x="165" y="41.1" transform="rotate(-90 165 41.1)">10.4</text>
<text x="88.1" y="50.8">46</text>
<text x="88.1" y="56.8">43</text>
<text x="24.5" y="62.9">3.4</text>
<text x="33" y="62.9">8.1</text>
<text x="106" y="62.5">2-</text>
<text x="113.8" y="62.5">1.6</text>
<text x="181.8" y="60.3">12</text>
<text x="154.6" y="82.7">5.3</text>
<text x="26" y="100" transform="rotate(-90 26 100)">31</text>
<text x="35" y="101.5" transform="rotate(-90 35 101.5)">27.9</text>
<text x="146.6" y="110.3">2-</text>
<text x="154.4" y="110.3">3.8</text>
<text x="149.5" y="132.7">3.4</text>
<text x="158" y="132.7">8.1</text>
<text x="175" y="138.8">10.4</text>
<text x="37.7" y="152.7" transform="rotate(-90 37.7 152.7)">7</text>
<text x="31.1" y="165.7" transform="rotate(-90 31.1 165.7)">4.7</text>
<text x="75.6" y="173.3">11</text>
<text x="125.8" y="176.6">3.4</text>
<text x="221" y="203.2">1</text>
</g>
<g font-size="3.8">
<text x="171.3" y="203.2">共1张</text>
<text x="182.3" y="203.2">第1张</text>
</g>
<g font-size="3.5">
<text x="207.5" y="18.8">技术要求：</text>
<text x="207.5" y="22.4">1、所有物料使用100%新料，</text>
<text x="207.5" y="25.9">2、所有物料必须样品确认后方可生产；</text>
<text x="207.5" y="29.4">3、外观面磨砂，纹路参照样板；</text>
<text x="207.5" y="32.9">4、产品不可变形、不允许有拉伤、缩水及气纹等表面缺陷；</text>
<text x="207.5" y="36.5">5、零件表面干净，无油污、切屑、灰尘等。</text>
<text x="207.5" y="40">6、表面防止刮花、碰伤、压伤、变形等不良。</text>
<text x="207.5" y="43.5">7、符合RoHS最新法规要求；</text>
<text x="207.5" y="47.1">8、未注尺寸，参照3D图纸；</text>
<text x="207.5" y="50.6">9、材料颜色：透明黑色</text>
<text x="158.9" y="184.9">设 计</text>
<text x="169.3" y="184.9">肖泽芃</text>
<text x="182.7" y="184.9">2024/3/12</text>
<text x="254.7" y="184.7">材料</text>
<text x="270.7" y="184.7">透光黑色ABS</text>
<text x="158.9" y="190.8">审核</text>
<text x="254.9" y="190.7">机型</text>
<text x="274.6" y="190.8">SV05P</text>
<text x="158.9" y="196.5">批 准</text>
<text x="200.9" y="196.9">阶段标记</text>
<text x="219.3" y="196.9">数量</text>
<text x="231.2" y="196.9">重量</text>
<text x="243.1" y="196.9">比例</text>
<text x="254.9" y="196.9">图号</text>
<text x="267.5" y="197.3">JXHSV05P-07202-d</text>
<text x="243.4" y="203.2">2:1</text>
<text x="254.5" y="202.5">名称</text>
<text x="270.1" y="201.8">断料检测下盖</text>
</g>
<g font-size="3.1">
<text x="162.1" y="107.2">0</text>
<text x="160.6" y="110.3">-0.05</text>
</g>
<g font-size="2.5">
<text x="100.8" y="184">线性公差按GB/T1804-m级执行；形位公差按GB/T1184-K级执行</text>
<text x="95.1" y="188.8">线性基本尺</text>
<text x="95.1" y="191.3">寸分段的极</text>
<text x="105.3" y="189.1">＞6～30</text>
<text x="112.9" y="189.1">＞30～120</text>
<text x="120.2" y="188.9">＞120～400</text>
<text x="129.2" y="188.9">＞400～1000</text>
<text x="138.1" y="189.1">＞1000～2000</text>
<text x="147.8" y="189.1">＞2000～4000</text>
<text x="95.1" y="193.8">限偏差数值</text>
<text x="105.9" y="193.8">±0.2</text>
<text x="114.1" y="193.8">±0.3</text>
<text x="122.2" y="193.8">±0.5</text>
<text x="130.7" y="193.8">±0.8</text>
<text x="139.8" y="193.8">±1.2</text>
<text x="150.2" y="193.8">±2</text>
<text x="32.2" y="203.2">版本</text>
<text x="38.1" y="203.2">标记</text>
<text x="58.3" y="203.2">变更内容</text>
<text x="85.3" y="203.2">日期</text>
<text x="94.8" y="198.3">直线度和平</text>
<text x="94.8" y="200.7">面度的未注</text>
<text x="96.6" y="203.2">公差值</text>
<text x="105.9" y="198.7">≤10</text>
<text x="106.6" y="203.2">0.05</text>
<text x="113.2" y="198.7">＞10～30</text>
<text x="115" y="203.2">0.1</text>
<text x="120.6" y="198.7">＞30～100</text>
<text x="123.2" y="203.2">0.2</text>
<text x="129.1" y="198.7">＞100～300</text>
<text x="131.5" y="203.2">0.4</text>
<text x="138.4" y="198.7">＞300～1000</text>
<text x="141.3" y="203.2">0.6</text>
<text x="147.8" y="198.7">＞1000～3000</text>
<text x="150.4" y="203.2">0.8</text>
</g>
</svg>
